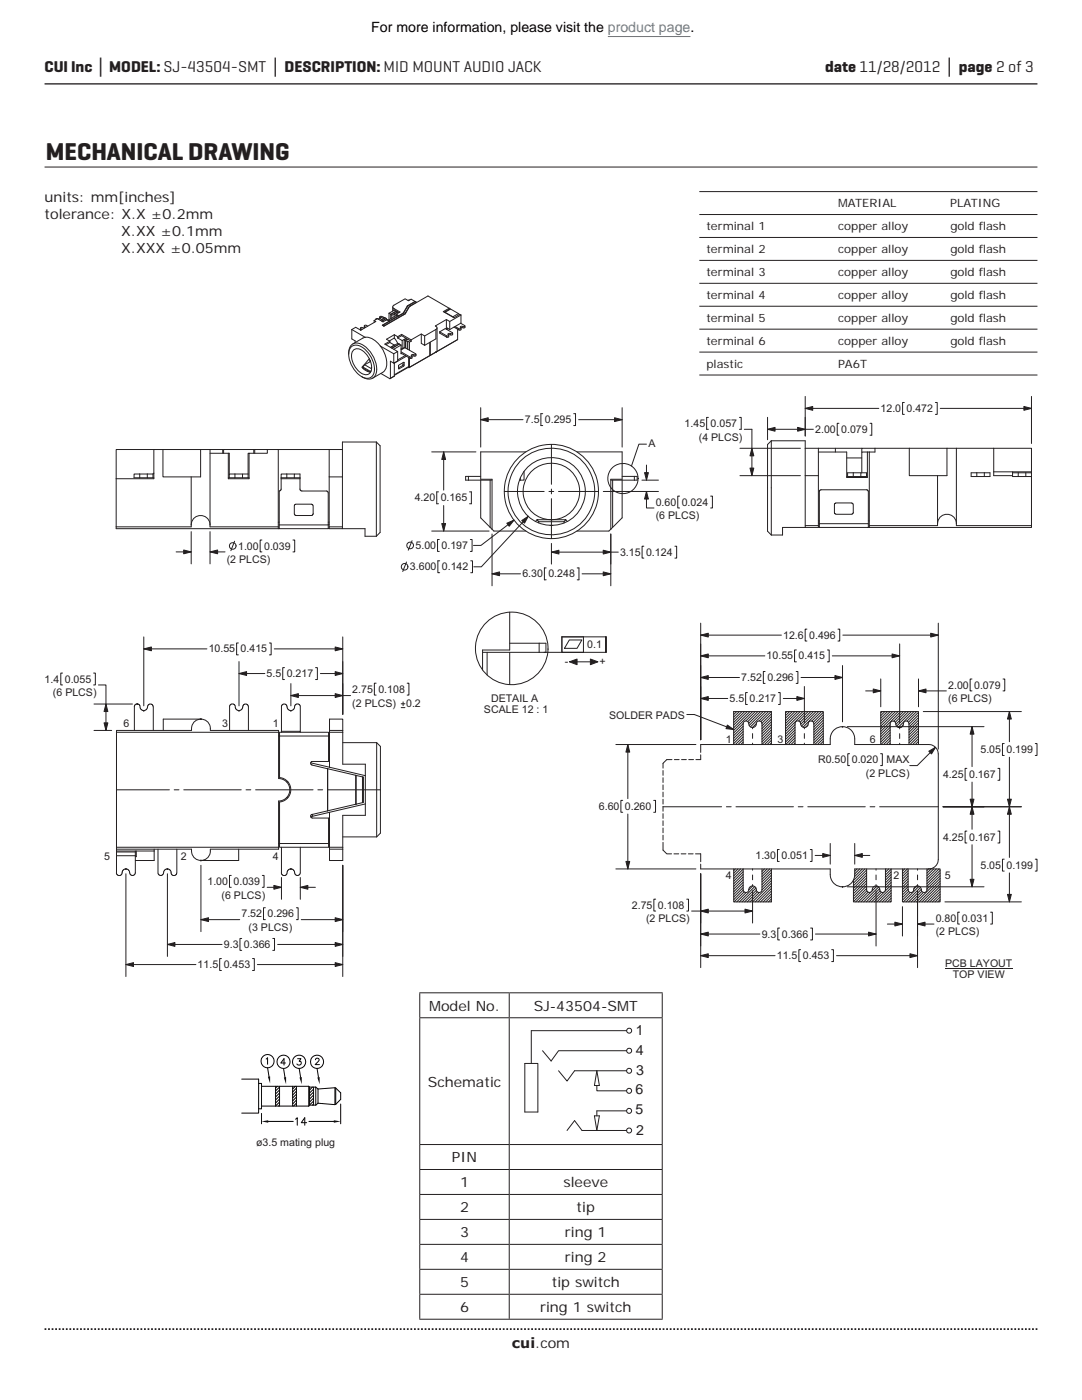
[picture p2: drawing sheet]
<svg xmlns="http://www.w3.org/2000/svg" width="216mm" height="279mm" viewBox="0 0 216 279" stroke-linecap="round" stroke-linejoin="round" font-family="sans-serif">
<path d="M8.9 16.7h198.1" fill="none" stroke="#231f20" stroke-width=".26"/>
<path d="M8.9 265.3h198.1" fill="none" stroke="#231f20" stroke-width=".35" stroke-dasharray=".4 .4 .4 .4 .4 .4" stroke-dashoffset=".7" stroke-linecap="butt"/>
<g fill="none" stroke="#231f20" stroke-width=".2">
<path d="M81.7 59.9l-.3 .1M69.6 70.7a1.78 1.78 0 0 1 .8-2 1.78 1.78 0 0 1 2.2 .2 5.7 5.7 0 0 1 2.4 5.6 1.76 1.76 0 0 1-2.9 .7M70.1 69.2a2.05 2.05 0 0 1 2.7 .5 4.6 4.6 0 0 1 1.6 5.2 1.79 1.79 0 0 1-2.7 0 4.9 4.9 0 0 1-1.9-5.2zM70.2 65.8v1.8l.7 .4v.4M70.2 65.8l2.7 1.5M70.7 69.8a2.33 2.33 0 0 1 2.7 1.3 3.1 3.1 0 0 1 .5 3.3 1.47 1.47 0 0 1-2.2-.2 3.7 3.7 0 0 1-1.3-4.1zM71.9 65.5l.1 .3M72 65.6l.3 .1M72 65.8v.1M72 65.6v.2M72.4 73.2l.4-.4 1.3 .8M72.4 73.2l1.5 .9"/>
<path d="M72.4 73.2l.1 .3 1.4 .8M72.6 73.5l-.1 .1M72.7 65l.1 .4v-.3M72.8 65.1v.1a.45 .45 0 0 1-.7 .1l-.2 .1 .1 .2M72.9 67.3l-2.5 1.3M72.9 67.3a3.7 3.7 0 0 1 3 1.8M73.4 65.1l-.4-.2a.17 .17 0 0 0-.2 0 .17 .17 0 0 0 0 .2M73.7 71.6l-1.5 1.7 .8 .7 1 .2M73.8 71.9v.3M73.8 71.9h.1M73.9 72h-.1M73.9 74.1v.1"/>
<path d="M73.9 72.2l-1.1 .6M74.1 74l-.2 .1M74.7 64l.6-.4 1.1 .6 .8-.4 .5 .3M74.7 64l.3 .2-3 1.7-1-.6-.8 .5M74.7 64v.4M75 63.7v.1M75.5 63.7l.9-.5 .3 .2-.8 .5M75.6 63.7l-.4-.1-.2 .2M75.8 63.3v.3M75.8 63.3l.1 .2M75.8 63.3v.2M75.9 69.1a5 5 0 0 1 1 4.7l-.4 .5-2.2 1.2"/>
<path d="M76 74.5l1.8 1.1M76.3 63.3l-.3-.2-.2 .1v.1M76.7 63.4v.1M77 63.9l-.3-.1-.5 .3M77.1 63.5l-.9 .6M77.1 63.5l-.3-.1-.9 .5M77.1 63.5v.4M77.5 64h.2M77.6 62.5l.4 .2M77.6 62.5v1.3M77.7 64.1v.1M77.7 68l1-.5 .7 1"/>
<path d="M77.8 68.4l-.8 .4M77.8 68.4l.9 .5M77.8 68.1v.3M77.8 68.1l-1 .6 2.6 1.5-.8 .4-2.7-1.5M77.9 75.5l-.1 .1M78 62.8l.2 .1M78 62.8v.8M78.2 62.9v.6M78.4 61.2v.9M78.6 70.6v1.9l-.7-.4v3.4M78.6 61.6v.4M78.7 66.8v.7"/>
<path d="M78.7 75.1l-.9 .5M78.7 68.9l-.8 .4M78.7 75.1l-.8 .4M78.7 68.9h.1M78.7 66.8l.7 .4M78.7 66.8l-1.6 .9 .7 .4M78.7 72.4v.1M78.7 72.4v2.7M79 62.1l-1 .7M79 62.1h.1M79 62.1l-.3-.2-1.1 .6M79.1 62.7v.3l-.5-.3v.5"/>
<path d="M79.1 62.7l.5 .3M79.3 62.2l-1.1 .7M79.3 62.2l-.2-.1-1.1 .7M79.3 62.2v.1M79.4 67.2v.2M79.4 67.4l.9 .6M79.4 70.2v1.8l-.8 .5M79.5 63l-.3-.1-1.7 1-.4-.2M79.5 63l-1.8 1.1M79.5 63v.1M79.5 73.5l.1 .1M79.6 62.4l-.2-.1-.8 .4"/>
<path d="M79.6 72.8l1-.5v.8l-1 .5zM79.6 68.7l-.2-.2-1.4 .8M79.6 68.6l-1.4 .9M80 68.9l-1.4 .8M80 68.9l-.3-.2-1.5 .8M80 68.9v1.7l.1-.1M80 69.6l.2 .1M80 70.2l1.8 1.1M80 70.5l1.8 1M80.1 66.7v.3l.9 .6M80.1 67l-.7 .4M80.1 66.7l-.7 .5"/>
<path d="M80.1 66.7l1.9 1.1M80.3 68v1.6M80.3 73l-.8 .4M80.3 73l.2 .1M80.4 72.8l.2 .1M80.4 72.4v.4M80.4 72.8l-.1 .2M80.5 62.5l-.9 .6M80.5 62.5h.1M80.5 62.8l-3.9 2.3M80.5 72.3l.1 .1M80.5 62.8h.1"/>
<path d="M80.7 69.4l-.7 .3M80.7 69.4h.1M80.8 69.4l2.2 1.3-.4 .1M80.8 69.4l-.8 .4M80.9 67.9v1.5M80.9 71l-1.5 .8M80.9 67.9l-.3-.1v1.6M80.9 62.4l-.4 .4M80.9 62.4v.2M80.9 68v1.4M80.9 68l.4 .2M80.9 68l.5-.3 .6 .4"/>
<path d="M81 67.5l-.7 .5M81.1 71.1l-2.4 1.3M81.3 68.2v1.4M81.3 67.7v.1M81.3 67.7l-.4 .2M81.3 67.7l-.3-.1-.4 .2M81.3 61l-.8 1.5M81.3 61v.2M81.4 68.1l-.1 .1M81.4 68.1v1.6M81.4 68.1l.3 .2M81.5 73.3l.1 .1"/>
<path d="M81.5 73.3l-2.8 1.6M81.5 61.4l-.6 1M81.5 61.4v.1M81.5 73.2v.1M81.5 71.4v1.8M81.5 73.2l-2.8 1.6M81.7 73.3l-.1 .1M81.7 68.3v1.6M81.8 71.3v.2M81.9 61l-.4 .4M81.9 61v.1M82 68.1l-.3 .2"/>
<path d="M82 67.8v.3M82.1 71.1l.1 .1-.4 .1M82.2 71.2v.3h-.4M82.6 70.8h-.1a.23 .23 0 0 0-.3-.1 .23 .23 0 0 0-.1 .4M82.6 70.8v.3M82.8 60.2l-.8-.5-.5 .3-.7-.4-2.3 1.4-.1 .3 .1 .2 1.3 .8-.7 .4M82.8 60.2l-1.5 .8M82.8 60.2h.1M83 70.7v.3l-.2 .1h-.7M83.1 60.3l-.2-.1-1.5 .9-1.1 1.5-4 2.3M83.1 60.3l-1.2 .7M83.1 60.3v.1"/>
<path d="M84.1 66.7v1.8l.6 .4v-1.9M85.7 71l-4 2.3v-1.8M85.7 68.3v2.7M85.9 70.9l-.2 .1M85.9 68.3v2.6M87 65.8v1.8l-2.3 1.3M87 65.8l-2.3 1.2-.6-.3-2.1 1.1M87.2 65.4v4.7M87.7 66.2l1.4 .8M87.7 66.2v.3l1.4 .8M87.7 66.2l1.1-.6 1.5 .8a.17 .17 0 0 1-.1 .2 .17 .17 0 0 1-.2 0h-.1M88.8 62.3l1.1-.6 1.6 .9"/>
<path d="M89.1 63.8v1.8l.1 .1M89.2 65.7v-.3l.5 .4M89.4 65.6l-.2 .1M89.5 66.8v.2h-.4v.3M89.5 66.9v.3l-.4 .1M89.6 61.5v.2M89.6 61.5l-4.2-2.4-3.7 2.1-.8 1.4-4.3 2.5-.3-.2 1.4-.8M89.6 61.5l-1.1 .7 2.1 1.2 1.2-.7 .2 .2M89.7 64.2v1.6M89.9 61.7l-1.3 .6 1.9 1.1M89.9 66.6v.2M89.9 66.6l-.1-.1a.24 .24 0 0 0-.3 0 .24 .24 0 0 0 0 .3"/>
<path d="M90.3 66.5l-.1 .4-.7-.1M90.8 65.2l.8 .4v.3l-1-.6M91.3 67.8l-9.7 5.6M91.3 67.8l-5.4 3.1M91.3 65.7v2.1M91.7 62.8l-.2-.2-1.1 .6M91.9 65.4v.2h-.3M91.9 64.5l.8 .5a.17 .17 0 0 1 0 .2 .17 .17 0 0 1-.3 0M92 62.9l-2.3 1.3-.6-.4-2.2 1.3 .3 .3-.2 .4M92 62.9v1.6l-2.3 1.3M92 65.5l-.1 .3-.3 .1M92.4 65.2l-.1-.1a.24 .24 0 0 0-.3 0 .24 .24 0 0 0-.1 .3"/>
<path d="M92.4 65.2v.2M92.8 65.1v.3l-.2 .1-.7-.1M139.8 135.2h7.8M139.8 124.4v23.2M139.8 139.4h5.4M139.8 130.9h12.8M139.8 126.8h16.1M149.1 138.2h-.3v2.4h.3M152.7 134h-.4v2.4h.4M155.3 138.2h.4v2.4h-.4M156.3 139.4h4.2M158.9 134h.3v2.4h-.3"/>
<path d="M158.9 129.7h-.4v2.4h.4M159.8 135.2h8.3M160.5 137v7.2M161 125.6h-.3v2.3h.3M165.1 129.7h.4v2.4h-.4M166.1 130.9h13.4M167.2 125.6h.4v2.3h-.4M168.1 132.8v11.3M168.2 126.8h19M172.7 137.9h3M175.7 135.5v5.6M179.5 128.5v15.8"/>
<path d="M183.3 135.5v5.6M183.3 137.9h5.5M187.2 124.4v25.1M193.9 135.5h-.3v2.4h.3M200.1 135.5h.4v2.4h-.4M122.9 148.6h16M124.3 159.7h-.4v2.4h.4M125.3 148.6v10.8M130.4 159.7h.4v2.4h-.4M132.3 153.8v.9M132.3 155.2v1M132.3 156.6v1"/>
<path d="M132.3 158.1v.9M132.3 159.5v1M134.1 151.6h-1.1l-.7 .7v1M134.6 151.6h.9M136 151.6h.9M137.4 151.6h1M139.8 150.2v-1.6h25.9a3.1 3.1 0 0 1 1.2-3.3 2.44 2.44 0 0 1 3.7 2.2v1.1h14.7a1.9 1.9 0 0 1 1.9 1.9v21a1.89 1.89 0 0 1-1.9 1.9M139.8 150.6v1h-.9M146.5 142l-.1 .1M147 142l-.6 .6M147.5 142l-1.1 1.1M148 142l-1.6 1.7"/>
<path d="M148.3 148.6v-4.2a.6 .6 0 0 1 .7-.5 .6 .6 0 0 1 .4 .8 .78 .78 0 0 0 1 .5 .78 .78 0 0 0 .5-.9 .57 .57 0 0 1 .7-.4 .57 .57 0 0 1 .4 .5v4.2M148.3 144.4l-1.9 1.9M148.3 144.9l-1.9 1.9M148.3 145.5l-1.9 1.8M148.3 146l-1.9 1.9M148.3 146.5l-1.9 1.9M148.3 147.1l-1.6 1.5M148.3 147.6l-1 1M148.3 148.1l-.5 .5M148.6 142l-2.2 2.2M149.1 142l-2.7 2.7M149.6 142l-3.2 3.2"/>
<path d="M150.2 142l-3.8 3.8M150.2 146.4v1M150.2 148.3v.3M150.7 142l-1.9 1.9M150.9 144.4l-.7 .8v.2M151.2 142l-2 2M151.7 142l-2.3 2.4M152.3 142l-2.8 2.8M152.8 142l-3.1 3.1M153.3 142l-1.8 1.9M153.9 142l-2.1 2M153.9 148.6v-6.6h-7.5v6.6"/>
<path d="M153.9 142.5l-1.9 1.9M153.9 143l-1.9 1.9M153.9 143.5l-1.9 1.9M153.9 144l-1.9 1.9M153.9 144.6l-1.9 1.9M153.9 145.1l-1.9 1.9M153.9 145.6l-1.9 1.9M153.9 146.2l-1.9 1.8M153.9 146.7l-1.9 1.9M153.9 147.2l-1.3 1.4M153.9 147.7l-.8 .9M153.9 148.3l-.3 .3"/>
<path d="M156.7 148.6v-6.6h7.6v6.6M157 142l-.3 .3M157.6 142l-.9 .8M158.1 142l-1.4 1.3M158.6 142l-1.9 1.9M158.6 148.6v-4.2a.6 .6 0 0 1 .7-.5 .6 .6 0 0 1 .5 .8 .78 .78 0 0 0 .9 .5 .78 .78 0 0 0 .6-.9 .57 .57 0 0 1 .6-.4 .57 .57 0 0 1 .5 .5v4.2M158.6 144.6l-1.9 1.9M158.6 145.1l-1.9 1.9M158.6 145.7l-1.9 1.9M158.6 146.2l-1.9 1.9M158.6 146.7l-1.8 1.9M158.6 147.3l-1.3 1.3"/>
<path d="M158.6 147.8l-.8 .8M158.6 148.3l-.2 .3M159.1 142l-2.4 2.4M159.7 142l-3 2.9M160.2 142l-3.5 3.5M160.5 145.2v.2M160.5 146.4v1M160.5 148.3v.3M160.7 142l-4 4M161.2 144.7l-.5 .4M161.3 142l-1.9 1.9M161.8 142l-2.1 2.1"/>
<path d="M162.3 142l-2.5 2.5M162.8 142l-2.9 2.9M163.4 142l-3.2 3.1M163.9 142l-1.9 1.9M164.3 142.2l-2 1.9M164.3 142.7l-1.9 1.9M164.3 143.2l-1.9 1.9M164.3 143.7l-1.9 1.9M164.3 144.3l-1.9 1.8M164.3 144.8l-1.9 1.9M164.3 145.3l-1.9 1.9M164.3 145.8l-1.9 1.9"/>
<path d="M164.3 146.4l-1.9 1.9M164.3 146.9l-1.7 1.7M164.3 147.4l-1.2 1.2M164.3 148l-.7 .6M164.3 148.5l-.1 .1M168.1 145h.1M168.1 145l.1 .1M168.1 145v.1M168.2 145l-.1 .1M169.1 145h27.3M169.5 150.4h-.3v2.4h.3M175.7 150.4h.4v2.4h-.4"/>
<path d="M175.7 148.6v-6.6h7.6v6.6M176 142l-.3 .3M176.6 142l-.9 .8M177.1 142l-1.4 1.3M177.6 142l-1.9 1.9M177.6 146.7l-1.8 1.9M177.6 144.6l-1.9 1.9M177.6 145.2l-1.9 1.8M177.6 146.2l-1.9 1.9M177.6 147.3l-1.3 1.3M177.6 147.8l-.8 .8M177.6 148.3l-.2 .3"/>
<path d="M177.6 145.7l-1.9 1.9M178.1 142l-2.4 2.4M178.7 142l-3 2.9M179.2 142l-3.5 3.5M179.5 145.2v.3M179.5 146.4v1M179.5 148.3v.3M179.7 142l-4 4M180.2 144.7l-.5 .5M180.3 142l-2 1.9M180.8 142l-2.2 2.1M181.3 142l-2.5 2.6"/>
<path d="M181.4 148.6v-4.2l-.3-.4-.3-.1a.72 .72 0 0 0-.6 .8 .78 .78 0 0 1-.9 .5 .78 .78 0 0 1-.6-.9 .57 .57 0 0 0-.6-.4 .57 .57 0 0 0-.5 .6v4.1M181.8 142l-2.9 2.9M182.4 142l-3.2 3.2M182.9 142l-1.9 1.9M183.3 143.2l-1.9 1.9M183.3 143.7l-1.9 1.9M183.3 144.3l-1.9 1.8M183.3 144.8l-1.9 1.9M183.3 145.3l-1.9 1.9M183.3 145.8l-1.9 1.9M183.3 146.4l-1.9 1.9M183.3 146.9l-1.7 1.7"/>
<path d="M183.3 147.4l-1.2 1.2M183.3 147.9l-.7 .7M183.3 148.5l-.1 .1M183.3 142.2l-2 1.9M183.3 142.7l-1.9 1.9M184.2 142h19.6M186.7 149.1l-3.7 3.7h-1.5M192.9 153.3h-.3v2.4h.3M194 145v8M194 156.1v9.4M199.1 153.3h.4v2.4h-.4M200.4 148.4h-.4v2.4h.4"/>
<path d="M201.4 142v6M201.4 151.1v20M206.6 148.4h.3v2.4h-.3M122.9 173.4h16M125.3 162.5v10.9M130.8 179.4h-.3v2.4h.3M132.3 168.1v1.6l.7 .7h1M132.3 160.9v1M132.3 162.4v.9M132.3 163.8v1M132.3 165.2v1M132.3 166.7v.9"/>
<path d="M132.3 161h11.7M134.5 170.4h.9M135.9 170.4h1M137 179.4h.4v2.4h-.4M137.3 170.4h1M138.8 170.4h1v1.6M139.8 172.5v.9h25.9a3.2 3.2 0 0 0 1.2 3.3 2.44 2.44 0 0 0 3.7-2.2v-1.1h14.7M139.8 174.4v18.7M144.9 161h1M146.4 173.4v6.6h7.5v-6.6M146.7 173.4l-.3 .3M146.9 161h11.4"/>
<path d="M147.3 173.4l-.9 .9M147.8 173.4l-1.4 1.4M148.3 173.4v4.2a.6 .6 0 0 0 .7 .5 .6 .6 0 0 0 .4-.8 .78 .78 0 0 1 1-.5 .78 .78 0 0 1 .5 .9 .57 .57 0 0 0 .7 .4 .57 .57 0 0 0 .4-.5v-4.2M148.3 174l-1.9 1.9M148.3 175l-1.9 1.9M148.3 175.6l-1.9 1.8M148.3 176.1l-1.9 1.9M148.3 176.6l-1.9 1.9M148.3 173.4l-1.9 1.9M148.3 174.5l-1.9 1.9M148.3 177.1l-1.9 1.9M148.3 177.6l-1.9 1.9"/>
<path d="M148.5 178l-2 2M148.9 178.1l-1.9 1.9M150.2 173.4v.3M150.2 174.6v1M150.2 176.5v.3M150.2 177.8v6.4M150.2 176.8l-.8 .8M150.6 176.9l-3.1 3.1M150.8 177.2l-2.7 2.8M150.9 177.7l-2.3 2.3M151.1 178l-2 2M151.5 178.1l-1.9 1.9"/>
<path d="M152.5 173.4l-.5 .5M153.1 173.4l-1.1 1M153.6 173.4l-1.6 1.6M153.9 173.6l-1.9 1.9M153.9 174.1l-1.9 1.9M153.9 176.8l-3.2 3.2M153.9 177.3l-2.7 2.7M153.9 174.7l-1.9 1.9M153.9 175.2l-1.9 1.9M153.9 175.7l-1.9 1.9M153.9 176.2l-3.7 3.8M153.9 177.8l-2.1 2.2"/>
<path d="M153.9 178.4l-1.6 1.6M153.9 178.9l-1.1 1.1M153.9 179.4l-.6 .6M153.9 179.9v.1M155.5 169.5h-.4v2.4h.4M159.3 161h.9M161.2 161h11.5M161.7 169.5h.3v2.4h-.3M162.7 170.7h3M165.7 168.3v4.2M168.1 177h.1M168.1 176.9l.1 .1"/>
<path d="M168.1 176.9v.1M168.2 176.9l-.1 .1M169.1 177h27.3M170.6 168.3v4.2M170.6 170.7h3M171 173.4l-.4 .5M171.5 173.4l-.9 1M172.1 173.4l-1.6 1.6M172.6 173.4l-2.3 2.3M172.9 173.6l-2.6 2.6M172.9 174.1l-2.6 2.7M172.9 174.7l-2.6 2.6"/>
<path d="M172.9 175.2l-2.6 2.6M172.9 175.7l-2.6 2.7M172.9 176.2l-2.6 2.7M172.9 176.8l-2.6 2.6M172.9 177.3l-2.6 2.6M173 177.8l-2.2 2.2M173.2 178l-1.9 2M173.6 161h1M173.8 178l-2 2M174.8 173.4v.3M174.8 174.6v1M174.8 176.5v.3"/>
<path d="M174.8 177.8v11M175 176.8l-1 1M175.3 177l-2.9 3M175.5 161h11.7M175.5 177.3l-2.6 2.7M175.6 177.8l-2.2 2.2M175.9 178.1l-2 1.9M176.4 178l-1.9 2M176.7 173.4v4.2l-.3 .4-.3 .1a.69 .69 0 0 1-.6-.8 .78 .78 0 0 0-.9-.5 .78 .78 0 0 0-.6 .9l-.2 .3-.3 .1-.3-.1-.2-.3-.1-4.3M176.8 173.4l-.1 .1M177.3 173.4l-.6 .7M177.8 173.4v6.6h-7.5v-4.4"/>
<path d="M177.8 178.2l-1.8 1.8M177.8 179.3l-.7 .7M177.8 179.8l-.2 .2M177.8 173.5l-1.1 1.1M177.8 174l-1.1 1.1M177.8 174.5l-1.1 1.2M177.8 175.1l-1.1 1.1M177.8 175.6l-1.1 1.1M177.8 176.1l-1.1 1.1M177.8 176.6l-1.2 1.3M177.8 177.2l-2.8 2.8M177.8 177.7l-2.3 2.3"/>
<path d="M177.8 178.7l-1.2 1.3M180.1 173.4v6.6h7.5v-6.6h-2.3M180.5 173.4l-.4 .5M181 173.4l-.9 1M181.2 173.8l-1.1 1.1M181.2 174.3l-1.1 1.1M181.2 174.8l-1.1 1.2M181.2 175.4l-1.1 1.1M181.2 175.9l-1.1 1.1M181.2 176.4l-1.1 1.2M181.2 177l-1.1 1.1M181.2 177.5l-1.1 1.1"/>
<path d="M181.3 177.9l-1.2 1.2M181.6 178.1l-1.5 1.6M182.9 176.8l-.5 .6M183.1 173.4v.3M183.1 174.6v1M183.1 176.5v.3M183.1 177.8v15.3M183.4 176.9l-3.1 3.1M183.7 177.1l-2.9 2.9M183.8 177.5l-2.5 2.5M183.9 177.9l-2.1 2.1M184.3 178.1l-1.9 1.9"/>
<path d="M185 173.4v4.2a.6 .6 0 0 1-.8 .5 .6 .6 0 0 1-.4-.8 .79 .79 0 0 0-1-.5 .79 .79 0 0 0-.5 .9 .56 .56 0 0 1-.6 .4 .56 .56 0 0 1-.5-.5v-4.2M185.3 173.4l-.3 .3M185.8 173.4l-.8 .8M186.3 173.4l-1.3 1.4M186.8 173.4l-1.8 1.9M187.4 173.4l-2.4 2.4M187.6 173.7l-2.6 2.7M187.6 174.2l-2.6 2.7M187.6 174.8l-2.6 2.6M187.6 175.3l-4.7 4.7M187.6 175.8l-4.2 4.2M187.6 176.4l-3.6 3.6"/>
<path d="M187.6 176.9l-3.1 3.1M187.6 177.4l-2.6 2.6M187.6 178l-2.1 2M187.6 178.5l-1.5 1.5M187.6 179l-1 1M187.6 179.5l-.5 .5M188.2 161h15.6M188.5 180h15.3M192.9 165.9h-.3v2.3h.3M194 168.6v8.4M199.1 165.9h.4v2.3h-.4M200.4 171.5h-.4v2.3h.4"/>
<path d="M201.4 174.2v5.8M206.6 171.5h.3v2.3h-.3M138 181.8h12.2M139.8 190.7h14.9M139.8 186.4h11.8M155.6 185.2h-.4v2.4h.4M159.8 189.5h-.4v2.4h.4M161.7 185.2h.4v2.4h-.4M162.7 186.4h12.1M165.9 189.5h.4v2.4h-.4M166.9 190.7h16.2M177.1 184.4h3"/>
<path d="M180.1 180.9v5.9M183.1 184.4h3.3M191.5 182h-.4v2.4h.4M197.7 182h.3v2.4h-.3"/>
</g>
<path d="M125.3 148.6l.4 1.5h-.8z" fill="#231f20"/>
<path d="M125.3 148.6l.4 1.5h-.8z" fill="none" stroke="#231f20" stroke-width=".2"/>
<path d="M124.9 171.9h.8l-.4 1.5z" fill="#231f20"/>
<path d="M124.9 171.9h.8l-.4 1.5z" fill="none" stroke="#231f20" stroke-width=".2"/>
<path d="M194 145l.3 1.5h-.7z" fill="#231f20"/>
<path d="M194 145l.3 1.5h-.7z" fill="none" stroke="#231f20" stroke-width=".2"/>
<path d="M193.6 159.5h.7l-.3 1.5z" fill="#231f20"/>
<path d="M193.6 159.5h.7l-.3 1.5z" fill="none" stroke="#231f20" stroke-width=".2"/>
<path d="M193.6 175.5h.7l-.3 1.5z" fill="#231f20"/>
<path d="M193.6 175.5h.7l-.3 1.5z" fill="none" stroke="#231f20" stroke-width=".2"/>
<path d="M194 161l.3 1.5h-.7z" fill="#231f20"/>
<path d="M194 161l.3 1.5h-.7z" fill="none" stroke="#231f20" stroke-width=".2"/>
<path d="M174.2 137.5l1.5 .4-1.5 .4z" fill="#231f20"/>
<path d="M174.2 137.5l1.5 .4-1.5 .4z" fill="none" stroke="#231f20" stroke-width=".2"/>
<path d="M183.3 137.9l1.5-.4v.8z" fill="#231f20"/>
<path d="M183.3 137.9l1.5-.4v.8z" fill="none" stroke="#231f20" stroke-width=".2"/>
<path d="M201 159.5h.8l-.4 1.5z" fill="#231f20"/>
<path d="M201 159.5h.8l-.4 1.5z" fill="none" stroke="#231f20" stroke-width=".2"/>
<path d="M201.4 142l.4 1.5h-.8z" fill="#231f20"/>
<path d="M201.4 142l.4 1.5h-.8z" fill="none" stroke="#231f20" stroke-width=".2"/>
<path d="M201.4 161l.4 1.5h-.8z" fill="#231f20"/>
<path d="M201.4 161l.4 1.5h-.8z" fill="none" stroke="#231f20" stroke-width=".2"/>
<path d="M201 178.5h.8l-.4 1.5z" fill="#231f20"/>
<path d="M201 178.5h.8l-.4 1.5z" fill="none" stroke="#231f20" stroke-width=".2"/>
<path d="M139.8 139.4l1.5-.4v.8z" fill="#231f20"/>
<path d="M139.8 139.4l1.5-.4v.8z" fill="none" stroke="#231f20" stroke-width=".2"/>
<path d="M159 139l1.5 .4-1.5 .4z" fill="#231f20"/>
<path d="M159 139l1.5 .4-1.5 .4z" fill="none" stroke="#231f20" stroke-width=".2"/>
<path d="M166.6 134.8l1.5 .4-1.5 .4z" fill="#231f20"/>
<path d="M166.6 134.8l1.5 .4-1.5 .4z" fill="none" stroke="#231f20" stroke-width=".2"/>
<path d="M139.8 135.2l1.5-.4v.8z" fill="#231f20"/>
<path d="M139.8 135.2l1.5-.4v.8z" fill="none" stroke="#231f20" stroke-width=".2"/>
<path d="M139.8 130.9l1.5-.4v.8z" fill="#231f20"/>
<path d="M139.8 130.9l1.5-.4v.8z" fill="none" stroke="#231f20" stroke-width=".2"/>
<path d="M178 130.5l1.5 .4-1.5 .4z" fill="#231f20"/>
<path d="M178 130.5l1.5 .4-1.5 .4z" fill="none" stroke="#231f20" stroke-width=".2"/>
<path d="M139.8 190.7l1.5-.4v.8z" fill="#231f20"/>
<path d="M139.8 190.7l1.5-.4v.8z" fill="none" stroke="#231f20" stroke-width=".2"/>
<path d="M181.6 190.3l1.5 .4-1.5 .4z" fill="#231f20"/>
<path d="M181.6 190.3l1.5 .4-1.5 .4z" fill="none" stroke="#231f20" stroke-width=".2"/>
<path d="M139.8 186.4l1.5-.4v.8z" fill="#231f20"/>
<path d="M139.8 186.4l1.5-.4v.8z" fill="none" stroke="#231f20" stroke-width=".2"/>
<path d="M173.3 186l1.5 .4-1.5 .4z" fill="#231f20"/>
<path d="M173.3 186l1.5 .4-1.5 .4z" fill="none" stroke="#231f20" stroke-width=".2"/>
<path d="M178.6 184l1.5 .4-1.5 .4z" fill="#231f20"/>
<path d="M178.6 184l1.5 .4-1.5 .4z" fill="none" stroke="#231f20" stroke-width=".2"/>
<path d="M183.1 184.4l1.5-.4v.8z" fill="#231f20"/>
<path d="M183.1 184.4l1.5-.4v.8z" fill="none" stroke="#231f20" stroke-width=".2"/>
<path d="M170.6 170.7l1.5-.4v.8z" fill="#231f20"/>
<path d="M170.6 170.7l1.5-.4v.8z" fill="none" stroke="#231f20" stroke-width=".2"/>
<path d="M164.2 170.3l1.5 .4-1.5 .4z" fill="#231f20"/>
<path d="M164.2 170.3l1.5 .4-1.5 .4z" fill="none" stroke="#231f20" stroke-width=".2"/>
<path d="M148.7 181.4l1.5 .4-1.5 .4z" fill="#231f20"/>
<path d="M148.7 181.4l1.5 .4-1.5 .4z" fill="none" stroke="#231f20" stroke-width=".2"/>
<path d="M139.8 181.8l1.5-.4v.8z" fill="#231f20"/>
<path d="M139.8 181.8l1.5-.4v.8z" fill="none" stroke="#231f20" stroke-width=".2"/>
<path d="M139.8 126.8l1.5-.4v.7z" fill="#231f20"/>
<path d="M139.8 126.8l1.5-.4v.7z" fill="none" stroke="#231f20" stroke-width=".2"/>
<path d="M185.7 126.4l1.5 .4-1.5 .3z" fill="#231f20"/>
<path d="M185.7 126.4l1.5 .4-1.5 .3z" fill="none" stroke="#231f20" stroke-width=".2"/>
<path d="M185.3 149.9l1.4-.8-.8 1.4z" fill="#231f20"/>
<path d="M137 142.6h1.5l7.9 3M185.3 149.9l1.4-.8-.8 1.4zM188.6 193.3h13.4" fill="none" stroke="#231f20" stroke-width=".2"/>
<path d="M145.1 144.7l1.3 .9-1.5-.2z" fill="#231f20"/>
<g fill="none" stroke="#231f20" stroke-width=".2">
<path d="M93.5 95.1v.7M95.9 95.8v7.6l1.9 1.8M95.9 95.1h-3v.7h5.3M97.8 95.8v9.4M100.6 98.1h8M103.6 95.8h.2M103.8 95.4v.4M104.6 94.1v1.7h-.8M104.9 90.2h-9v5.4h2.3v10M109.5 98.1h1M110 88.7v8M110 97.6v1"/>
<path d="M110 99.5v8M111.4 98.1h8M115.1 90.2h9v5.4h-2.2v10M120.4 98.1h11M122.2 95.8v9.4M124.1 95.8v7.6l-2.2 2.2M124.1 95.1h3v.7h-5.2M126.6 95.1v.7M128.1 95.8h3.3M129 98.1v3.3h1.5M129 92.8v3M135.6 99h-.4v2.4h.4"/>
<path d="M141.8 99h.4v2.4h-.4M97.8 105.2l.7 .8h6.4M107.1 103.7l-.3 .4M107.5 104.1v.3M107.5 104.1l-.4-.4h5.8l-.4 .4M107.5 104.1h5M109.7 104.9h.6M110 108.5v4.1M110 110.2h13.4M112.5 104.1l.1 .3M112.9 103.7l.3 .4M121.9 105.6l-.4 .4h-6.4"/>
<path d="M121.9 106.6v6M128.5 109h-.4v2.4h.4M134.7 109h.3v2.4h-.3M145.1 144.7l1.3 .9-1.5-.2z"/>
<circle cx="110" cy="98.1" r="8.7"/>
<circle cx="110" cy="98.1" r="9.4"/>
<circle cx="110" cy="98.1" r="5.6"/>
<circle cx="110" cy="98.1" r="6.8"/>
</g>
<path d="M110 110.2l1.5-.4v.8z" fill="#231f20"/>
<path d="M110 110.2l1.5-.4v.8z" fill="none" stroke="#231f20" stroke-width=".2"/>
<path d="M120.4 109.8l1.5 .4-1.5 .4z" fill="#231f20"/>
<path d="M120.4 109.8l1.5 .4-1.5 .4z" fill="none" stroke="#231f20" stroke-width=".2"/>
<path d="M128.6 94.3h.8l-.4 1.5z" fill="#231f20"/>
<path d="M128.6 94.3h.8l-.4 1.5z" fill="none" stroke="#231f20" stroke-width=".2"/>
<path d="M129 98.1l.4 1.5h-.8z" fill="#231f20"/>
<g fill="none" stroke="#231f20" stroke-width=".2">
<path d="M86.1 90.2h8.9M87.5 98.2h-.4v2.3h.4M88.5 90.2v7.6M93.7 98.2h.4v2.3h-.4M95.9 83.8h8.5M95.9 81.4v7.8M108.3 82.6h-.4v2.3h.4M114.5 82.6h.3v2.3h-.3M115.5 83.8h8.6M124.1 81.4v7.8M129 98.1l.4 1.5h-.8zM129 88.6h-1.5l-1.5 4.4"/>
<path d="M81.1 112.2l-.7 1.9M82.2 107.9l-.7 1.9M86.1 106h11.5M87.7 107.7h-.4v2.3h.4M87.7 111.9h-.3v2.4h.3M88.5 100.9v5.1M93.9 107.7h.3v2.3h-.3M93.9 111.9h.4v2.4h-.4M98.2 114.5h5.7M98.2 106.6v10.3M102.6 103.8l-6.6 5.1h-1.5M105.4 103l-9.4 10.1h-1.5"/>
<path d="M109 113.3h-.4v2.4h.4M115.2 113.3h.3v2.4h-.3M116.1 114.5h5.8M121.9 106.6v10.3"/>
<circle cx="124.3" cy="95.5" r="3"/>
<circle cx="80.7" cy="113.1" r=".66"/>
<circle cx="81.8" cy="108.9" r=".67"/>
</g>
<path d="M104.1 103.9l1.3-.9-.7 1.4z" fill="#231f20"/>
<path d="M104.1 103.9l1.3-.9-.7 1.4z" fill="none" stroke="#231f20" stroke-width=".2"/>
<path d="M120.4 114.1l1.5 .4-1.5 .4z" fill="#231f20"/>
<path d="M120.4 114.1l1.5 .4-1.5 .4z" fill="none" stroke="#231f20" stroke-width=".2"/>
<path d="M95.9 83.8l1.5-.4v.7z" fill="#231f20"/>
<path d="M95.9 83.8l1.5-.4v.7z" fill="none" stroke="#231f20" stroke-width=".2"/>
<path d="M122.6 83.4l1.5 .4-1.5 .3z" fill="#231f20"/>
<path d="M122.6 83.4l1.5 .4-1.5 .3z" fill="none" stroke="#231f20" stroke-width=".2"/>
<path d="M88.1 104.5h.8l-.4 1.5z" fill="#231f20"/>
<path d="M88.1 104.5h.8l-.4 1.5z" fill="none" stroke="#231f20" stroke-width=".2"/>
<path d="M88.5 90.2l.4 1.5h-.8z" fill="#231f20"/>
<path d="M88.5 90.2l.4 1.5h-.8z" fill="none" stroke="#231f20" stroke-width=".2"/>
<path d="M98.2 114.5l1.5-.4v.8z" fill="#231f20"/>
<path d="M98.2 114.5l1.5-.4v.8z" fill="none" stroke="#231f20" stroke-width=".2"/>
<path d="M101.1 104.4l1.5-.6-1 1.2z" fill="#231f20"/>
<g fill="none" stroke="#231f20" stroke-width=".2">
<path d="M23.2 95.5v10h32.5M27.9 95.3h1.5M27.9 94.6h1.5M27.9 94.6h-1.2v.7h1.2M27.9 94.6v.7M29.4 95.3h1.1M29.4 94.6h1.1M29.4 94.6v.7M30.5 95.3h.2M30.5 94.6v.7M30.7 94.4l-.2 .2M30.7 89.7h-7.5v5.8"/>
<path d="M32.5 89.7h7.5M32.5 89.7v5.5h7.5v-5.5M32.5 89.7h-1.8v5.8h-7.5M38.2 95.2v9.9h-15M40 89.7h1.9M41.9 90.5h3.8v4.1M41.9 89.7v15.4h13.6M44.4 89.7v.8M44.6 89.7h-2.7M45.6 95.3h.1M45.7 95.3h1.2M46.9 94.6h-1.2v.7"/>
<path d="M46.9 94.6h1.5M46.9 95.3h1.5M46.9 94.6v.7M48.4 95.3h1.1M49.5 95.3h.2M49.5 94.6h-1.1v.7M49.5 94.6v.7M49.7 90.5h-.2v4.1M50.6 89.7h.2M50.6 89.7v.8M50.6 89.7h-6v.8M53.3 89.7h15"/>
<path d="M53.3 89.7v.8h-3.6v5h-4.1v-5M53.3 89.7h-2.5v.8M55.5 89.7v15.8M56.1 95.5v2.1l-.2 .3-.2 .1v6.8M56.1 95.3h1.1M56.1 95.3v.2M56.1 95.5h3.8M57.2 94.6h-1.1v.7M57.2 94.6v.7M57.2 94.6h1.5M57.2 95.3h1.5M58.7 95.3v-.7h1.2v.7"/>
<path d="M58.7 95.3h1.2M59.9 95.5v2.2l.2 .3h5.1l.2 .2 .1 6.6M59.9 95.3v.2M65.7 89.7v15.8h2.6v-.4M65.7 95.2h2.6M75.1 88.2l.7 .8v17.3l-.7 .7M75.1 88.2h-6.8v16.9M75.1 88.2v18.8M35.1 110.1h3.1M38.2 104.8a1.88 1.88 0 0 1 1.8-1.9 1.88 1.88 0 0 1 1.9 1.9M38.2 106.1v6.4M41.9 106.1v6.4"/>
<path d="M41.9 110.1h3M46.8 108l-.7 1.9M52.3 107.8h-.4v2.3h.4M55.5 104.2h.2M55.7 104.8h9.8M58.5 107.8h.3v2.3h-.3M58.8 100.8l.2-.2 3.3 .1 .2 .3-.1 1.7-.3 .2-3.2-.1-.2-.2zM65.5 104.2h.2M65.5 104.8v.7h-9.8v-.7M65.7 105.1h2.6M65.7 105.4l-.2 .1M65.7 104.6l-.2 .1"/>
<path d="M68.3 105.5h4.5v1.5h2.3M101.1 104.4l1.5-.6-1 1.2z"/>
<circle cx="46.4" cy="109" r=".66"/>
</g>
<path d="M36.7 109.8l1.5 .3-1.5 .4z" fill="#231f20"/>
<path d="M36.7 109.8l1.5 .3-1.5 .4z" fill="none" stroke="#231f20" stroke-width=".2"/>
<path d="M41.9 110.1l1.5-.3v.7z" fill="#231f20"/>
<g fill="none" stroke="#231f20" stroke-width=".2">
<path d="M160.7 79.1v7.9M205.8 79.1v9.4M141.4 83.3h-.4v2.4h.4M147.5 83.3h.4v2.4h-.4M147.6 89.5h12.1M147.6 94.9h12.1M148.5 85.7h1.5v9.2M153.2 83.3v4.5M153.2 85.7h9.1M153.9 88h6.8v16.9M153.9 88l-.7 .7v17.3l.7 .8M153.9 88v18.8"/>
<path d="M160.7 81.5h14.7M160.7 89.5h11.3M160.7 94.9h2.6M163.3 90.2h5.7v5.1h4.1v-5.1M163.3 89.5v15.8h-7.2v1.5h-2.2M163.5 98.1v6.4M163.5 98.1l.3-.4 9.3 .1 .2 .3v6.4M166.7 89.5v.7M167.4 84.5h-.3v2.4h.3M169 91.4h3M169 95.1h.1M169.1 95.1h1.2"/>
<path d="M170.3 95.1h1.5M170.3 94.4h1.5M170.3 94.4v.7M170.3 94.4h-1.2v.7M171.8 95.1h1.1M171.8 95.1v-.7h1.1v.7M172.9 95.1h.2M173.1 90.2h-1.1v4.2M173.5 90.2v14.7M173.6 84.5h.4v2.4h-.4M174.6 89.5h-2.6v.7M174.6 89.5v.7h-1.5"/>
<path d="M180.5 80.3h-.4v2.4h.4M181.4 89.5v5.4h7.6v-5.4M186.6 80.3h.4v2.4h-.4M187.1 94.9v10h-13.6M187.6 81.5h18.2M189 89.5h1.8M189 89.5h-14.4M190.8 89.5h7.5M190.8 89.5v15.4h15M194.9 94.4h-1.1v.7h1.1M194.9 95.1h1.5M194.9 94.4h1.5"/>
<path d="M194.9 94.4v.7M196.4 94.4h1.1v.7h-1.1M196.4 94.4v.7M198.3 94.2h7.5M198.3 89.5v5.4h3.7M198.3 89.5h7.5v4.7M202 94.4v.7h1.2M202 94.4h1.2M202 94.2v.2M203.2 95.1h1.5M203.2 94.4h1.5M203.2 94.4v.7"/>
<path d="M204.7 94.4h1.1v.7M204.7 95.1h1.1M204.7 94.4v.7M205.8 94.2v.2M205.8 95.1v9.8M41.9 110.1l1.5-.3v.7zM163.3 104.9h-2.6v.4M163.3 104h.2M163.3 104.4h.2M163.3 105.2h.2M166.7 100.4h3.4l.2 .4-.1 1.7-.3 .1h-3.2l-.2-.3v-1.7zM173.3 105.3v-.8h-9.8v.8h10"/>
<path d="M173.3 104h.2M173.5 104.9v.4h32.3v-.4M187.1 104.5a1.88 1.88 0 0 1 1.9-1.9 1.88 1.88 0 0 1 1.8 1.9"/>
</g>
<path d="M153.2 85.7l1.5-.4v.8z" fill="#231f20"/>
<path d="M153.2 85.7l1.5-.4v.8z" fill="none" stroke="#231f20" stroke-width=".2"/>
<path d="M159.2 85.3l1.5 .4-1.5 .4z" fill="#231f20"/>
<path d="M159.2 85.3l1.5 .4-1.5 .4z" fill="none" stroke="#231f20" stroke-width=".2"/>
<path d="M149.7 93.4h.7l-.4 1.5z" fill="#231f20"/>
<path d="M149.7 93.4h.7l-.4 1.5z" fill="none" stroke="#231f20" stroke-width=".2"/>
<path d="M150 89.5l.4 1.5h-.7z" fill="#231f20"/>
<path d="M150 89.5l.4 1.5h-.7z" fill="none" stroke="#231f20" stroke-width=".2"/>
<path d="M160.7 81.5l1.5-.4v.8z" fill="#231f20"/>
<path d="M160.7 81.5l1.5-.4v.8z" fill="none" stroke="#231f20" stroke-width=".2"/>
<path d="M204.3 81.1l1.5 .4-1.5 .4z" fill="#231f20"/>
<g fill="none" stroke="#231f20" stroke-width=".2">
<path d="M204.3 81.1l1.5 .4-1.5 .4zM12.5 134.3h-.4v2.4h.4M18.7 134.3h.3v2.4h-.3M19.6 136.7h1.5v9.1M28.7 127.1v13.8M28.7 129.5h12.6M47.6 128.3h-.4v2.4h.4M47.7 132v8.9M47.7 134.4h5.1M53.8 128.3h.3v2.4h-.3M54.7 129.5h13.7M56.8 133.2h-.4v2.4h.4"/>
<path d="M58 136.4v4.5M58 138.8h12M63 133.2h.3v2.4h-.3M63.9 134.4h4.5M68.4 127.1v15.5M75 136.3h-.3v2.4h.3M81.2 136.3h.4v2.4h-.4M18.8 140.5h7.6M18.8 145.8h3.5M23.2 146.1h32.4v9.3M23.2 157.6h10.6M26.8 145.8v-4.9l.3-.3 .4-.1 .4 .3 .2 .7 .4 .3h.4l.3-.2 .3-.8 .2-.2 .4-.1 .4 .3 .1 5"/>
<path d="M27.3 140.5h.1M27.3 140.5l.1 .1M27.4 140.5v.1M27.4 140.5l-.1 .1M28.6 141.8l.2 .1M28.6 141.8h.2M28.7 141.8v.1M28.7 141.8l-.1 .1M34.8 157.6h.9M36.7 157.6h11.4M40 143.5l.2 .1M40.1 143.5v.1"/>
<path d="M40.1 143.5l-.1 .1M40.2 143.5h-7.6v2.3M47.6 141.8h.2M47.6 141.8l.2 .1M47.7 141.8v.1M47.7 141.8l-.1 .1M49.1 157.6h.9M49.6 141.1l-.3-.5h-.6l-.2 .2-.3 .8-.5 .2-.6-.2-.2-.8-.2-.2-.5-.1-.3 .2-.1 5.1M49.6 141.1v4.7M51 157.6h11.5M55.6 146.1v-.3h-13.6a1.91 1.91 0 0 0-1.9-2.3 1.91 1.91 0 0 0-1.9 2.3h-15v23.3M55.6 146.9h10.1"/>
<path d="M55.6 155.4l.8 .1 .8 .6 .5 .7 .1 .8-.2 .9-.5 .7-.6 .5-.9 .2v9.2M56.2 146h3.7v.1M56.2 146v.1M57.2 156h.3M57.2 159.2h.3M57.3 141.1l-.2-.4-.3-.2-.4 .1-.2 .3v5.1M57.3 141.1l.2 .5 .5 .2 .6-.2 .2-.5M58 141.8h.1M58 141.9v-.1l.1 .1M58.1 141.8l-.1 .1M58.8 141.1l.1-.4 .3-.2 .4 .1 .3 .3v5.1M62 152.2l3.7 .9"/>
<path d="M63.4 157.6h1M65.3 157.6h10.6M65.4 153.4l-3.2-.7-.2-.4 .3-.3h3.3v-5.9h-9.8v9.1l.8 .2 .7 .5 .5 .8 .2 1-.2 .8-.5 .9-.7 .4-.8 .2M65.4 153.4v8.4M65.4 153.4h.1M65.4 153.4l5.6 1.3M65.7 145.8h2.7M65.7 153.1l7.2 1.7M68.4 145.8v6.7h4.5v10.2h-4.5v9h-2.7v-9.6M68.4 146.1h-2.7v7M68.4 148.2h6.8M68.4 145.8v-2.3h-2.7v2.6"/>
<path d="M71 154.7l.1 .1M71 154.7v5.8M71.1 154.8v5.7M71.1 154.8l1.2 .2M72.3 155v5.2M72.3 155l.2 .1v5l-.2 .1M75.2 148.2v18.8M75.2 148.2l.7 .8v17.3l-.7 .7M80 141.2h.8M80 140.5h.8M80.4 140.1v.7M23.2 169.1h32.4v.4h-13.6a1.91 1.91 0 0 1-1.9 2.2 1.91 1.91 0 0 1-1.9-2.2h-15z"/>
<path d="M23.2 169.8h7.6M23.2 169.5v.3M23.2 170.8v3.5l.3 .3 .3 .1 .5-.2 .2-.8 .5-.3h.3l.4 .3 .2 .7 .3 .3h.4l.3-.2 .1-.3v-3.4M23.2 170v.8M23.2 169.8v.2M23.2 170.8h3.8M23.2 170h3.8M25.1 173.5h.1M25.1 173.4v.1M25.1 174.4v20.5M27 170v.8M27 169.8v.2"/>
<path d="M27.2 169.8v1.2h-.2M30.8 169.5v2.2h-3.8M31.5 169.5v4.8l.3 .4h.4l.3-.2 .1-.3M32.7 174.2l.1-.5 .4-.3 .7 .2 .3 .6M33.3 173.5h.2M33.4 173.4v.1M33.4 174.4v16.5M35.3 169.5v4.8l-.3 .3-.3 .1-.4-.1-.2-.4M40 171.7l.2 .1M40.1 171.7v.1M40.1 172.7v13.2M40.1 171.7l-.1 .1"/>
<path d="M47.6 169.5v2.2h-7.6M55.6 168.3h10.1M55.8 160.1v9h9.8v-5.8h-3.2l-.4-.3 .2-.5 3.2-.7M58 173.5v-.1v.1M58.1 173.4h-.1l.1 .1M59.9 169.1v5.3l-.4 .3h-.4l-.2-.3-.3-.7-.4-.3h-.3l-.5 .3-.2 .8-.5 .2-.3-.1-.3-.3 .1-5.2M62.4 162.5v.4M65.4 161.8h.1M65.7 169.5h2.7M65.7 169.1h2.7M68.4 167h6.8M68.4 172.7v22.2"/>
<path d="M71 160.5l-5.6 1.3M71.1 160.5h-.1M72.3 160.2l-1.2 .3M72.9 160.4l-10.9 2.6M25.1 192.5h14M33.4 188.5h10.9M40.1 183.5h7.7M44.2 191.3h-.4v2.4h.4M48.2 187.3h-.3v2.4h.3M50.4 191.3h.3v2.4h-.3M51.4 192.5h17M52.9 181.2h-.3v2.3h.3"/>
<path d="M54.4 187.3h.4v2.4h-.4M55.4 188.5h13M59.1 181.2h.4v2.3h-.4M60.1 183.5h8.3"/>
</g>
<path d="M58 138.8l1.5-.4v.8z" fill="#231f20"/>
<path d="M58 138.8l1.5-.4v.8z" fill="none" stroke="#231f20" stroke-width=".2"/>
<path d="M66.9 138.4l1.5 .4-1.5 .4z" fill="#231f20"/>
<path d="M66.9 138.4l1.5 .4-1.5 .4z" fill="none" stroke="#231f20" stroke-width=".2"/>
<path d="M47.7 134.4l1.5-.4v.8z" fill="#231f20"/>
<path d="M47.7 134.4l1.5-.4v.8z" fill="none" stroke="#231f20" stroke-width=".2"/>
<path d="M66.9 134l1.5 .4-1.5 .4z" fill="#231f20"/>
<path d="M66.9 134l1.5 .4-1.5 .4z" fill="none" stroke="#231f20" stroke-width=".2"/>
<path d="M28.7 129.5l1.5-.4v.8z" fill="#231f20"/>
<path d="M28.7 129.5l1.5-.4v.8z" fill="none" stroke="#231f20" stroke-width=".2"/>
<path d="M66.9 129.1l1.5 .4-1.5 .4z" fill="#231f20"/>
<path d="M66.9 129.1l1.5 .4-1.5 .4z" fill="none" stroke="#231f20" stroke-width=".2"/>
<path d="M33.4 188.5l1.5-.4v.8z" fill="#231f20"/>
<path d="M33.4 188.5l1.5-.4v.8z" fill="none" stroke="#231f20" stroke-width=".2"/>
<path d="M66.9 188.1l1.5 .4-1.5 .4z" fill="#231f20"/>
<path d="M66.9 188.1l1.5 .4-1.5 .4z" fill="none" stroke="#231f20" stroke-width=".2"/>
<path d="M25.1 192.5l1.5-.4v.8z" fill="#231f20"/>
<path d="M25.1 192.5l1.5-.4v.8z" fill="none" stroke="#231f20" stroke-width=".2"/>
<path d="M66.9 192.1l1.5 .4-1.5 .4z" fill="#231f20"/>
<path d="M66.9 192.1l1.5 .4-1.5 .4z" fill="none" stroke="#231f20" stroke-width=".2"/>
<path d="M40.1 183.5l1.5-.3v.7z" fill="#231f20"/>
<path d="M40.1 183.5l1.5-.3v.7z" fill="none" stroke="#231f20" stroke-width=".2"/>
<path d="M66.9 183.2l1.5 .3-1.5 .4z" fill="#231f20"/>
<path d="M66.9 183.2l1.5 .3-1.5 .4z" fill="none" stroke="#231f20" stroke-width=".2"/>
<path d="M21.1 140.5l.4 1.5h-.7z" fill="#231f20"/>
<path d="M21.1 140.5l.4 1.5h-.7z" fill="none" stroke="#231f20" stroke-width=".2"/>
<path d="M20.8 144.3h.7l-.4 1.5z" fill="#231f20"/>
<path d="M20.8 144.3h.7l-.4 1.5zM46.1 174.7h-.3v2.4h.3M52.3 174.7h.4v2.4h-.4M53.3 177.1h2.9M56.2 175.1v4.4M59.9 175.1v4.4M59.9 177.1h3" fill="none" stroke="#231f20" stroke-width=".2"/>
<path d="M54.6 176.7l1.6 .4-1.6 .4z" fill="#231f20"/>
<path d="M54.6 176.7l1.6 .4-1.6 .4z" fill="none" stroke="#231f20" stroke-width=".2"/>
<path d="M59.9 177.1l1.5-.4v.8z" fill="#231f20"/>
<g fill="none" stroke="#231f20" stroke-width=".2">
<path d="M97.2 130.2v4.5M101.7 122.2v7.5h-5.4v4M101.7 130.2v6.4M101.7 128.4h7.2v1.8h-12.6M107.6 128.4v1.8M112.1 127.1h8.8v3.1h-8.8zM112.1 127.1v3.1h4.3v-3.1M113.6 127.7h2.5l-1 1.7h-2.5zM115.1 132.1h2.7M59.9 177.1l1.5-.4v.8z"/>
<circle cx="102.1" cy="129.4" r="7.2"/>
</g>
<path d="M113.6 132.1l1.5-.6v1.2z" fill="#231f20"/>
<path d="M113.6 132.1l1.5-.6v1.2z" fill="none" stroke="#231f20" stroke-width=".2"/>
<path d="M117.8 131.5l1.5 .6-1.5 .6z" fill="#231f20"/>
<path d="M108.5 130.2h3.6M117.8 131.5l1.5 .6-1.5 .6z" fill="none" stroke="#231f20" stroke-width=".2"/>
<g fill="none" stroke="#020303" stroke-width=".2">
<path d="M52.2 222.2v2.1M53.5 223.8h5M61.6 223.8h5M68 220.3v4"/>
<circle cx="53.4" cy="211.8" r="1.31"/>
<circle cx="56.6" cy="211.9" r="1.31"/>
<circle cx="59.7" cy="211.9" r="1.32"/>
<circle cx="63.3" cy="211.9" r="1.32"/>
</g>
<g fill="#020303">
<path d="M52.2 223.8l1.3-.2v.5z"/>
<path d="M66.6 223.6l1.4 .2-1.4 .3z"/>
</g>
<g fill="none" stroke="#020303" stroke-width=".2">
<path d="M48.2 215.4h3.4v6.7h-3.4M52.2 216.2v5.1h-.6M52.2 216.8h9.4M55 216.8v3.9M55.3 216.8l-.3 .3M55.8 216.8v3.9M55.8 219.9l-.8 .8M55.8 219.3l-.8 .8M55.8 218.7l-.8 .8M55.8 218.1l-.8 .8M55.8 217.5l-.8 .8M55.8 217l-.8 .7"/>
<path d="M58.4 216.8v3.9M58.9 216.8l-.5 .5M59.2 216.8v3.9M59.2 218.4l-.8 .7M59.2 218.9l-.8 .8M59.2 219.5l-.8 .8M59.2 217.7l-.8 .8M59.2 217.1l-.8 .8M62.3 217l-.5 .6M62.6 217.4l-.8 .7M62.6 217.9l-.8 .8M62.6 218.5l-.8 .8"/>
<path d="M62.6 219.2l-.8 .7M62.6 219.8l-.8 .7M52.2 220.7h9.4M55.8 220.5l-.2 .2M59 223.4l.3-.3v1.5M59.2 220.1l-.6 .6M61.2 224.1h-1.1l.7-1v1.5M62.6 220.3l-.3 .3"/>
</g>
<path d="M53.5 214.9l.4-.1v1.4z" fill="#020303"/>
<path d="M51.6 216.2h.6M53.4 213.1l.3 1.8" fill="none" stroke="#020303" stroke-width=".2"/>
<path d="M56.6 215l.5-.1v1.5z" fill="#020303"/>
<path d="M56.6 213.2l.3 1.8M61.6 216.8v3.9l.2-.1h1.2M61.8 217v3.6M62.6 217v3.6M66.8 217.1v3.4M68 218.1l-1-1v3.3M68 219.4l-1 1M63.5 220.2l3.5 .2M63.5 220.2l-.5 .4M63.5 220.2v-2.9l-.5-.3v3.6" fill="none" stroke="#020303" stroke-width=".2"/>
<path d="M63.3 215l.5-.1v1.5z" fill="#020303"/>
<path d="M63.3 213.2l.3 1.8" fill="none" stroke="#020303" stroke-width=".2"/>
<path d="M59.8 215l.4-.1v1.5z" fill="#020303"/>
<path d="M53.1 211.3l.3-.2v1.3M57 212.1h-1l.7-.8v1.3M59.4 211.3h.6l-.3 .5a.43 .43 0 0 1 .3 .7 .43 .43 0 0 1-.7-.2M59.7 213.2l.3 1.8M61.6 216.8l.2 .2h1.2M62.9 211.5l.3-.3h.2l.3 .2-.1 .3-.7 .8h.8M67 217.1l-3.5 .2M68 218.1v1.3" fill="none" stroke="#020303" stroke-width=".2"/>
<g fill="none" stroke="#231f20" stroke-width=".2">
<path d="M8.9 33.3h198.1M139.5 38.2h67.5M139.5 42.8h67.5M139.5 47.4h67.5M139.5 52h67.5M139.5 56.5h67.5M139.5 61.1h67.5M139.5 65.7h67.5M139.5 70.3h67.5M139.5 74.8h67.5M83.7 198.1h48.5M83.8 198.2v4.8"/>
<path d="M101.6 198.2v4.8M132.1 198.2v4.8M83.7 203.1h48.5M83.8 203.2v25.1M101.6 203.2v25.1M104.7 212.2h2.6v9.7h-2.6zM111.5 213.7l1.6 2 1.5-2h10.4M119.1 216.6v1.1h5.9M119.1 213.7l.5 2.9h-1zM125 209.7h-13.5l-1.5 2-1.7-2M125 205.7h-19v6.5M132.1 203.2v25.1"/>
<path d="M83.7 228.4h48.5M83.7 233.4h48.5M83.7 238.4h48.5M83.8 228.5v4.8M83.8 233.5v4.8M83.8 238.5v4.8M101.6 228.5v4.8M101.6 233.5v4.8M101.6 238.5v4.8M113.1 225.6l1.5-2 1.5 2h8.9M118.6 222.7h1l-.5 2.9zM125 221.7h-5.9v1"/>
<path d="M132.1 228.5v4.8M132.1 233.5v4.8M132.1 238.5v4.8M83.7 243.4h48.5M83.7 248.3h48.5M83.7 253.3h48.5M83.7 258.3h48.5M83.8 243.4v4.9M83.8 248.4v4.8M83.8 253.4v4.8M83.8 258.4v4.8M101.6 243.4v4.9"/>
<path d="M101.6 248.4v4.8M101.6 253.4v4.8M101.6 258.4v4.8M132.1 243.4v4.9M132.1 248.4v4.8M132.1 253.4v4.8M132.1 258.4v4.8M83.7 263.3h48.5"/>
<circle cx="125.5" cy="213.7" r=".5"/>
<circle cx="125.5" cy="217.7" r=".5"/>
<circle cx="125.5" cy="209.7" r=".5"/>
<circle cx="125.5" cy="205.7" r=".5"/>
<circle cx="125.5" cy="221.7" r=".5"/>
<circle cx="125.5" cy="225.6" r=".5"/>
</g>
<path d="M121.3 7.3h16.5" fill="none" stroke="#4582a4" stroke-width=".2"/>
<text font-size="4.9" fill="#231f20" x="9.1" y="31.9">MECHANICAL DRAWING</text>
<g font-size="3.2" fill="#231f20">
<text x="8.9" y="14.3">CUI Inc │ MODEL: SJ-43504-SMT │ DESCRIPTION: MID MOUNT AUDIO JACK</text>
<text x="164.6" y="14.3">date 11/28/2012 │ page 2 of 3</text>
</g>
<text font-size="2.8" x="74.1" y="6.4">For more information, please visit the product page.</text>
<g font-size="2.8" fill="#231f20">
<text x="8.9" y="40.3">units: mm[inches]</text>
<text x="8.9" y="43.7">tolerance: X.X ±0.2mm</text>
<text x="24.2" y="47.1">X.XX ±0.1mm</text>
<text x="24.2" y="50.5">X.XXX ±0.05mm</text>
<text x="85.6" y="201.7">Model No.</text>
<text x="106.5" y="201.7">SJ-43504-SMT</text>
<text x="126.9" y="206.6">1</text>
<text x="126.9" y="210.6">4</text>
<text x="126.9" y="214.5">3</text>
<text x="85.4" y="216.8">Schematic</text>
<text x="126.8" y="218.4">6</text>
<text x="126.8" y="222.4">5</text>
<text x="126.9" y="226.4">2</text>
<text x="90.2" y="232">PIN</text>
<text x="91.8" y="237">1</text>
<text x="112.4" y="237">sleeve</text>
<text x="91.8" y="241.9">2</text>
<text x="115.1" y="241.9">tip</text>
<text x="91.8" y="246.9">3</text>
<text x="91.8" y="251.9">4</text>
<text x="112.7" y="246.9">ring 1</text>
<text x="112.7" y="251.9">ring 2</text>
<text x="91.8" y="256.9">5</text>
<text x="110.1" y="256.9">tip switch</text>
<text x="91.8" y="261.9">6</text>
<text x="107.8" y="261.9">ring 1 switch</text>
<text x="102.2" y="269">cui.com</text>
</g>
<g font-size="2.3" fill="#231f20">
<text x="167.3" y="41.4">MATERIAL</text>
<text x="189.6" y="41.4">PLATING</text>
<text x="141" y="46">terminal 1</text>
<text x="167.3" y="46">copper alloy</text>
<text x="189.6" y="46">gold fash</text>
<text x="195.3" y="46">l</text>
<text x="141" y="50.6">terminal 2</text>
<text x="167.3" y="50.6">copper alloy</text>
<text x="189.6" y="50.6">gold fash</text>
<text x="195.3" y="50.6">l</text>
<text x="141" y="55.1">terminal 3</text>
<text x="141" y="59.7">terminal 4</text>
<text x="167.3" y="55.1">copper alloy</text>
<text x="167.3" y="59.7">copper alloy</text>
<text x="189.6" y="55.1">gold fash</text>
<text x="189.6" y="59.7">gold fash</text>
<text x="195.3" y="55.1">l</text>
<text x="195.3" y="59.7">l</text>
<text x="141" y="64.3">terminal 5</text>
<text x="167.3" y="64.3">copper alloy</text>
<text x="189.6" y="64.3">gold fash</text>
<text x="195.3" y="64.3">l</text>
<text x="141" y="68.9">terminal 6</text>
<text x="167.3" y="68.9">copper alloy</text>
<text x="189.6" y="68.9">gold fash</text>
<text x="195.3" y="68.9">l</text>
<text x="141" y="73.4">plastic</text>
<text x="167.3" y="73.4">PA6T</text>
</g>
<g font-size="2.1" fill="#231f20">
<text x="175.7" y="82.2">12.0</text>
<text x="180.9" y="82.2">0.472</text>
<text x="104.7" y="84.5">7.5</text>
<text x="108.7" y="84.5">0.295</text>
<text x="129.4" y="89.2">A</text>
<text x="136.6" y="85.2">1.45</text>
<text x="139.4" y="87.9">(4 PLCS)</text>
<text x="141.8" y="85.2">0.057</text>
<text x="162.7" y="86.4">2.00</text>
<text x="167.9" y="86.4">0.079</text>
<text x="82.8" y="100.1">4.20</text>
<text x="87.9" y="100.1">0.165</text>
<text x="130.8" y="100.9">0.60</text>
<text x="136" y="100.9">0.024</text>
<text x="130.8" y="103.6">(6 PLCS)</text>
<text x="45.3" y="112.4">(2 PLCS)</text>
<text x="47.5" y="109.7">1.00</text>
<text x="52.7" y="109.7">0.039</text>
<text x="81.8" y="113.8">3.600</text>
<text x="82.9" y="109.6">5.00</text>
<text x="88.1" y="109.6">0.197</text>
<text x="88.2" y="113.8">0.142</text>
<text x="123.7" y="110.9">3.15</text>
<text x="128.9" y="110.9">0.124</text>
<text x="104.2" y="115.2">6.30</text>
<text x="109.4" y="115.2">0.248</text>
<text x="41.6" y="130.2">10.55</text>
<text x="48" y="130.2">0.415</text>
<text x="117.2" y="129.3">0.1</text>
<text x="153" y="131.6">10.55</text>
<text x="156.3" y="127.5">12.6</text>
<text x="159.3" y="131.6">0.415</text>
<text x="161.5" y="127.5">0.496</text>
<text x="8.9" y="136.2">1.4</text>
<text x="12.9" y="136.2">0.055</text>
<text x="53.2" y="135.1">5.5</text>
<text x="57.2" y="135.1">0.217</text>
<text x="112.7" y="132.8">-</text>
<text x="119.6" y="132.8">+</text>
<text x="147.9" y="135.9">7.52</text>
<text x="153.1" y="135.9">0.296</text>
<text x="189.2" y="137.4">2.00</text>
<text x="194.4" y="137.4">0.079</text>
<text x="10.6" y="138.9">(6 PLCS)</text>
<text x="70.3" y="138.2">2.75</text>
<text x="70.3" y="141.2">(2 PLCS)</text>
<text x="75.5" y="138.2">0.108</text>
<text x="81" y="141.2">0.2</text>
<text x="96.6" y="142.2">SCALE 12 : 1</text>
<text x="98" y="140.1">DETAIL A</text>
<text x="121.6" y="143.4">SOLDER PADS</text>
<text x="145.6" y="140.1">5.5</text>
<text x="149.6" y="140.1">0.217</text>
<text x="189.2" y="140.1">(6 PLCS)</text>
<text x="24.7" y="145.1">6</text>
<text x="44.3" y="145.1">3</text>
<text x="54.4" y="145.1">1</text>
<text x="144.8" y="148.2">1</text>
<text x="155.2" y="148.2">3</text>
<text x="173.6" y="148.2">6</text>
<text x="163.2" y="152.3">R0.50</text>
<text x="170" y="152.3">0.020</text>
<text x="172.8" y="155">(2 PLCS)</text>
<text x="176.9" y="152.3">MAX</text>
<text x="188.2" y="155.2">4.25</text>
<text x="193.4" y="155.2">0.167</text>
<text x="195.6" y="150.3">5.05</text>
<text x="200.8" y="150.3">0.199</text>
<text x="119.5" y="161.6">6.60</text>
<text x="124.7" y="161.6">0.260</text>
<text x="188.2" y="167.8">4.25</text>
<text x="193.4" y="167.8">0.167</text>
<text x="20.8" y="171.7">5</text>
<text x="36.1" y="171.7">2</text>
<text x="54.4" y="171.7">4</text>
<text x="150.7" y="171.4">1.30</text>
<text x="155.9" y="171.4">0.051</text>
<text x="195.6" y="173.4">5.05</text>
<text x="200.8" y="173.4">0.199</text>
<text x="41.4" y="176.6">1.00</text>
<text x="44.2" y="179.3">(6 PLCS)</text>
<text x="46.6" y="176.6">0.039</text>
<text x="144.8" y="175.5">4</text>
<text x="178.3" y="175.5">2</text>
<text x="188.5" y="175.5">5</text>
<text x="48.2" y="183.1">7.52</text>
<text x="49.6" y="185.8">(3 PLCS)</text>
<text x="53.4" y="183.1">0.296</text>
<text x="126.1" y="181.3">2.75</text>
<text x="128.9" y="184.1">(2 PLCS)</text>
<text x="131.3" y="181.3">0.108</text>
<text x="186.7" y="183.9">0.80</text>
<text x="191.9" y="183.9">0.031</text>
<text x="44.7" y="189.2">9.3</text>
<text x="48.7" y="189.2">0.366</text>
<text x="152" y="187.1">9.3</text>
<text x="155" y="191.4">11.5</text>
<text x="156" y="187.1">0.366</text>
<text x="160.2" y="191.4">0.453</text>
<text x="186.7" y="186.7">(2 PLCS)</text>
<text x="39.4" y="193.2">11.5</text>
<text x="44.6" y="193.2">0.453</text>
<text x="188.6" y="193">PCB LAYOUT</text>
<text x="190.1" y="195.1">TOP VIEW</text>
<text x="51.1" y="228.6">ø3.5 mating plug</text>
</g>
</svg>
